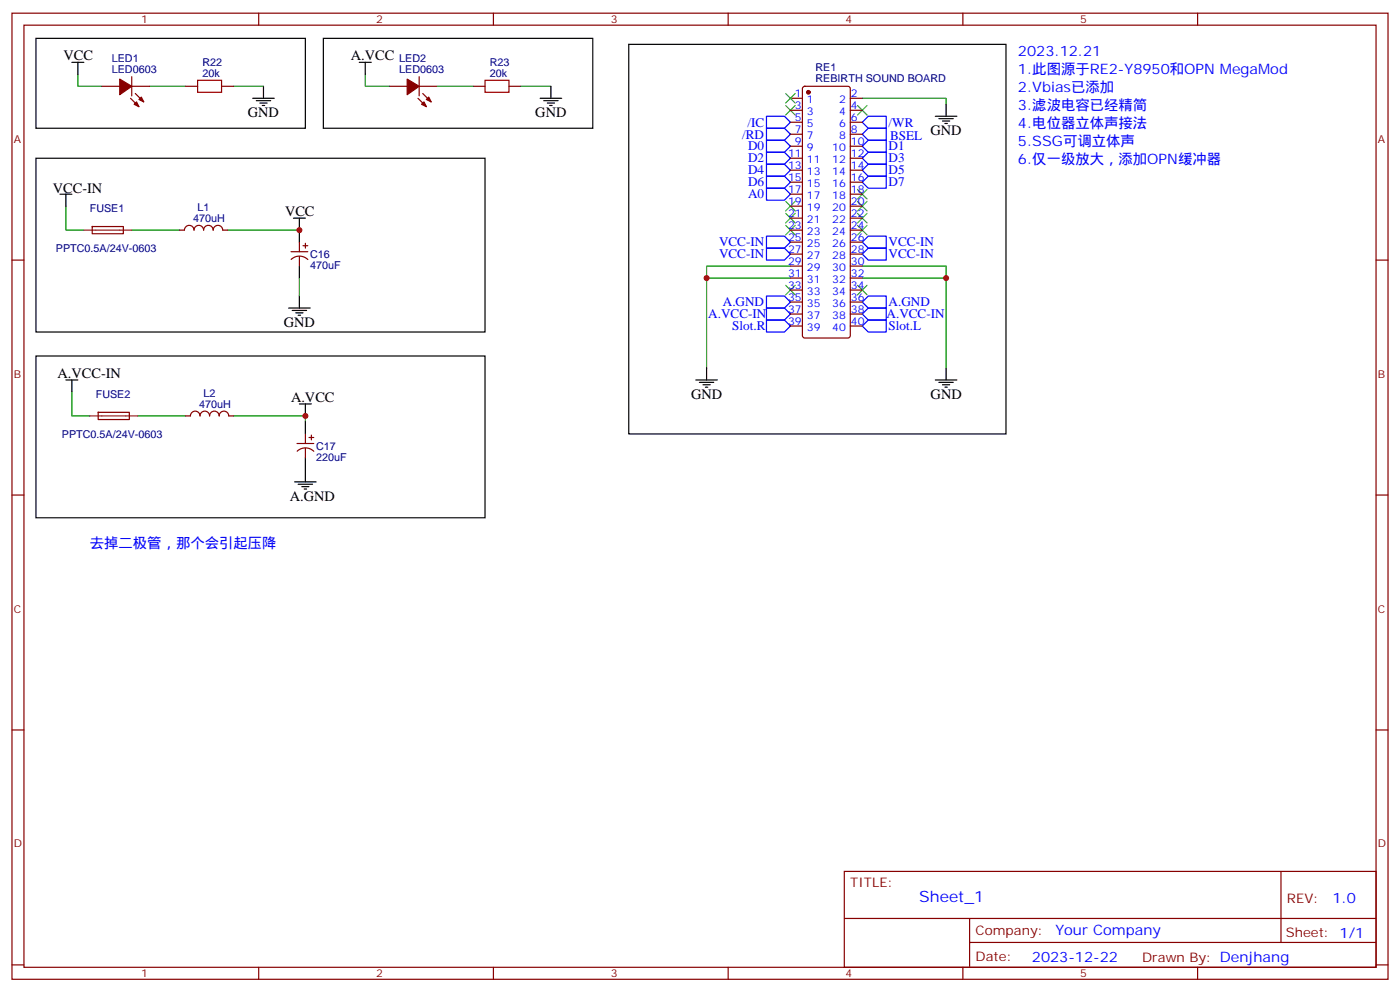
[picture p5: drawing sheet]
<svg xmlns="http://www.w3.org/2000/svg" width="412mm" height="292mm" viewBox="0 0 412 292" stroke-linecap="round" stroke-linejoin="round" font-family="sans-serif">
<g fill="none" stroke="#870000" stroke-width=".35">
<path d="M3.5 3.9h405.4v284.3h-405.4zM7.1 7.4h398.2v277.3h-398.2zM76.2 3.9v3.5M145.3 3.9v3.5M214.5 3.9v3.5M283.6 3.9v3.5M352.8 3.9v3.5M30 25.4h5.3M38.5 28.9l2.4 2.5M38.8 25.4h5.3M38.8 22.6v5.6M39.9 27.5l2.4 2.5"/>
<path d="M54.7 25.4h3.5M65.3 25.4h3.5M114.7 25.4h5.2M123.1 28.9l2.5 2.5M123.5 25.4h5.3M123.5 22.6v5.6M124.5 27.5l2.5 2.5M139.3 25.4h3.6M149.9 25.4h3.6M232.8 28.9h3.6M232.8 32.5h3.6M232.8 36h3.6"/>
<path d="M232.8 39.5h3.6M236.6 25.6l.5-.2h12.7l.5 .2 .2 .5v72.7l-.3 .5-.4 .2h-12.7l-.5-.3-.2-.4v-72.7zM250.5 28.9h3.5M250.5 32.5h3.5M250.5 36h3.5M250.5 39.5h3.5M232.8 43h3.6M232.8 46.6h3.6M232.8 50.1h3.6M232.8 53.6h3.6M232.8 57.1h3.6M250.5 43h3.5"/>
<path d="M250.5 46.6h3.5M250.5 50.1h3.5M250.5 53.6h3.5M250.5 57.1h3.5M3.5 76.6h3.6M27.2 66.7h9.1v2.1h-9.1zM52.9 67.7h1.4a1.41 1.41 0 0 1 1.4-1.4 1.41 1.41 0 0 1 1.4 1.4 1.41 1.41 0 0 1 1.5-1.4 1.41 1.41 0 0 1 1.4 1.4 1.41 1.41 0 0 1 1.4-1.4 1.41 1.41 0 0 1 1.4 1.4 1.41 1.41 0 0 1 1.4-1.4 1.41 1.41 0 0 1 1.4 1.4h1.4M85.7 74.1h5M85.8 76.4a3.5 3.5 0 0 1 4.9 0M88.2 71.3v2.8M88.2 75.5v2.8M89.3 72.3h1.4"/>
<path d="M90 71.6v1.4M232.8 78.3h3.6M232.8 74.8h3.6M232.8 71.3h3.6M232.8 67.7h3.6M232.8 60.7h3.6M232.8 64.2h3.6M250.5 78.3h3.5M250.5 74.8h3.5M250.5 71.3h3.5M250.5 67.7h3.5M250.5 60.7h3.5"/>
<path d="M250.5 64.2h3.5M405.3 76.6h3.6M232.8 96h3.6M232.8 92.4h3.6M232.8 88.9h3.6M232.8 85.4h3.6M232.8 81.8h3.6M250.5 96h3.5M250.5 92.4h3.5M250.5 88.9h3.5M250.5 85.4h3.5M250.5 81.8h3.5"/>
<path d="M28.9 121.4h9.2v2l-9.1 .1zM54.7 122.4h1.4a1.41 1.41 0 0 1 1.4-1.4 1.41 1.41 0 0 1 1.4 1.4 1.41 1.41 0 0 1 1.4-1.4 1.41 1.41 0 0 1 1.4 1.4 1.41 1.41 0 0 1 1.4-1.4 1.41 1.41 0 0 1 1.5 1.4 1.41 1.41 0 0 1 1.4-1.4 1.41 1.41 0 0 1 1.4 1.4h1.4M87.5 130.5h4.9M87.5 132.8a3.5 3.5 0 0 1 4.9 0M90 127.7v2.8M90 131.9v2.9M91 128.8h1.4M91.7 128.1v1.4M3.5 145.7h3.6M405.3 145.7h3.6M3.5 214.8h3.6M405.3 214.8h3.6"/>
<path d="M248.7 256.5h156.6v28.2h-156.6zM377.3 256.5v20.9M248.7 270.3h156.5M285.6 277.4h119.6M285.6 270.3v14.1M3.5 284h3.6M76.2 284.7v3.5M145.3 284.7v3.5M214.5 284.7v3.5M283.6 284.7v3.5M352.8 284.7v3.5M405.3 284h3.6"/>
</g>
<g fill="none" stroke="#3c3" stroke-width=".35">
<path d="M231.4 31l2.8 2.9M231.4 27.5l2.8 2.8M234.2 31l-2.8 2.9M234.2 27.5l-2.8 2.8M252.6 31l2.8 2.9M255.4 31l-2.8 2.9M231.4 59.3l2.8 2.8M234.2 59.3l-2.8 2.8M252.6 55.7l2.8 2.9M252.6 59.3l2.8 2.8M255.4 55.7l-2.8 2.9M255.4 59.3l-2.8 2.8"/>
<path d="M231.4 66.3l2.8 2.8M231.4 62.8l2.8 2.8M234.2 66.3l-2.8 2.8M234.2 62.8l-2.8 2.8M252.6 66.3l2.8 2.8M252.6 62.8l2.8 2.8M255.4 66.3l-2.8 2.8M255.4 62.8l-2.8 2.8M231.4 84l2.8 2.8M234.2 84l-2.8 2.8M252.6 84l2.8 2.8M255.4 84l-2.8 2.8"/>
</g>
<g fill="none" stroke="#00f" stroke-width=".35">
<path d="M225.8 37.7h5.3l1.7 1.8-1.7 1.8h-5.3zM225.8 34.2h5.3l1.7 1.8-1.7 1.7h-5.3zM255.8 34.2h5.3v3.5h-5.3l-1.8-1.7zM255.8 37.7h5.3v3.6h-5.3l-1.8-1.8zM225.8 55.4h5.3l1.7 1.7-1.7 1.8h-5.3zM225.8 51.9h5.3l1.7 1.7-1.7 1.8h-5.3zM225.8 48.3h5.3l1.7 1.8-1.7 1.8h-5.3zM225.8 44.8h5.3l1.7 1.8-1.7 1.7h-5.3zM225.8 41.3h5.3l1.7 1.7-1.7 1.8h-5.3zM255.8 51.9h5.3v3.5h-5.3l-1.8-1.8zM255.8 48.3h5.3v3.6h-5.3l-1.8-1.8zM255.8 44.8h5.3v3.5h-5.3l-1.8-1.7z"/>
<path d="M255.8 41.3h5.3v3.5h-5.3l-1.8-1.8zM225.8 73h5.3l1.7 1.8-1.7 1.8h-5.3zM225.8 69.5h5.3l1.7 1.8-1.7 1.7h-5.3zM255.8 73h5.3v3.6h-5.3l-1.8-1.8zM255.8 69.5h5.3v3.5h-5.3l-1.8-1.7zM225.8 94.2h5.3l1.7 1.8-1.7 1.7h-5.3zM225.8 90.7h5.3l1.7 1.7-1.7 1.8h-5.3zM225.8 87.1h5.3l1.7 1.8-1.7 1.8h-5.3zM254 92.4l1.8-1.7h5.3v3.5h-5.3zM254 96l1.8-1.8h5.3v3.5h-5.3zM255.8 87.1h5.3v3.6h-5.3l-1.8-1.8z"/>
</g>
<g fill="none" stroke="#000" stroke-width=".35">
<path d="M10.6 11.3h79.4v26.4h-79.4zM21.2 18.3h3.5M22.9 18.3v3.6M95.2 11.3h79.4v26.4h-79.4zM105.8 18.3h3.6M107.6 18.3v3.6M185.2 13.1h111.1v114.6h-111.1zM74.4 28.9h6.4M75.5 29.6h4.2M76.6 30.3h2.1M77.3 31h.7M77.6 25.4v3.5"/>
<path d="M159.1 28.9h6.4M160.2 29.6h4.2M161.2 30.3h2.1M161.9 31h.7M162.3 25.4v3.5M275.5 34.2h6.4M276.6 34.9h4.2M277.6 35.6h2.2M278.3 36.3h.7M278.7 30.7v3.5M10.6 46.6h132.3v51.1h-132.3zM17.6 57.1h3.6"/>
<path d="M19.4 57.1v3.6M86.4 64.2h3.6M88.2 64.2v7.1M88.2 78.3v3.5M85 90.7h6.4M86.1 91.4h4.2M87.1 92.1h2.2M87.8 92.8h.7M88.2 87.1v3.6M10.6 104.8h132.3v47.6h-132.3zM19.4 111.8h3.5M21.2 111.8v3.6"/>
<path d="M88.2 118.9h3.5M90 118.9v3.5M205 111.8h6.3M206 112.5h4.3M207.1 113.2h2.1M207.8 113.9h.7M208.1 108.3v3.5M275.5 111.8h6.4M276.6 112.5h4.2M277.6 113.2h2.2M278.3 113.9h.7M278.7 108.3v3.5"/>
<path d="M90 124.2v3.5M90 134.8v7M86.8 141.8h6.3M87.8 142.5h4.3M88.9 143.2h2.1M89.6 143.9h.7"/>
</g>
<g fill="none" stroke="#008700" stroke-width=".35">
<path d="M22.9 21.9v3.5h7.1M44.1 25.4h10.6M68.8 25.4h8.8M107.6 21.9v3.5h7.1M128.8 25.4h10.5M153.5 25.4h8.8M254 28.9h24.7v1.8M19.4 60.7v7h5.3M38.8 67.7h14.1M67 67.7h21.2M232.8 78.3h-24.7v30M254 78.3h24.7v30"/>
<path d="M88.2 81.8v5.3M208.1 81.8h24.7M254 81.8h24.7M21.2 115.4v7h5.3M40.6 122.4h14.1M68.8 122.4h21.2v1.8"/>
</g>
<path d="M58.2 23.6h7.1v3.6h-7.1zM142.9 23.6h7v3.6h-7z" fill="none" stroke="#a10000" stroke-width=".35"/>
<g fill="#870000" stroke="#870000" stroke-width=".35">
<path d="M35.3 23.3l3.5 2.1-3.5 2.5z"/>
<path d="M40.2 30l.7 1.4-1.4-.7z"/>
<path d="M40.9 29.3l.7-.7 .7 1.4z"/>
<path d="M119.9 23.3l3.6 2.1-3.6 2.5z"/>
<path d="M124.2 30.7l.7-.7 .7 1.4z"/>
<path d="M125.6 29.3l.7-.7 .7 1.4z"/>
<circle cx="238.1" cy="27.2" r=".53"/>
</g>
<path d="M24.7 67.7h14.1M26.5 122.4h14.1" fill="none" stroke="#8c2424" stroke-width=".35"/>
<g fill="#c00">
<circle cx="278.7" cy="81.8" r=".88"/>
<circle cx="208.1" cy="81.8" r=".88"/>
<circle cx="90" cy="122.4" r=".88"/>
<circle cx="88.2" cy="67.7" r=".88"/>
</g>
<text font-size="4.6" fill="#00f" x="270.8" y="265.5">Sheet_1</text>
<g font-size="4.2">
<text x="18.7" y="17.6">VCC</text>
<text x="103.4" y="17.6">A.VCC</text>
<text x="73" y="34.6">GND</text>
<text x="157.7" y="34.6">GND</text>
<text x="274.1" y="39.9">GND</text>
<text x="15.6" y="56.8">VCC-IN</text>
<text x="84" y="63.5">VCC</text>
<text x="83.6" y="96.3">GND</text>
<text x="16.9" y="111.1">A.VCC-IN</text>
<text x="85.7" y="118.2">A.VCC</text>
<text x="203.6" y="117.5">GND</text>
<text x="274.1" y="117.5">GND</text>
<text x="85.4" y="147.5">A.GND</text>
</g>
<g font-size="4.2" fill="#00f">
<text x="299.9" y="16.6">2023.12.21</text>
<text x="299.9" y="21.9">1.此图源于RE2-Y8950和OPN MegaMod</text>
<text x="299.9" y="27.2">2.Vbias已添加</text>
<text x="299.9" y="32.5">3.滤波电容已经精简</text>
<text x="299.9" y="37.7">4.电位器立体声接法</text>
<text x="299.9" y="43">5.SSG可调立体声</text>
<text x="299.9" y="48.3">6.仅一级放大，添加OPN缓冲器</text>
<text x="26.5" y="161.2">去掉二极管，那个会引起压降</text>
<text x="392.5" y="265.7">1.0</text>
<text x="310.9" y="275.3">Your Company</text>
<text x="304" y="283.1">2023-12-22</text>
</g>
<g font-size="3.9" fill="#00f">
<text x="218.6" y="40.8">/RD</text>
<text x="220.1" y="37.2">/IC</text>
<text x="261.8" y="37.2">/WR</text>
<text x="262.2" y="41.3">BSEL</text>
<text x="220.3" y="47.7">D2</text>
<text x="220.3" y="44.3">D0</text>
<text x="261.8" y="47.7">D3</text>
<text x="261.8" y="44.2">D1</text>
<text x="220.3" y="51.3">D4</text>
<text x="261.8" y="51.3">D5</text>
<text x="220.3" y="58.4">A0</text>
<text x="220.3" y="54.8">D6</text>
<text x="261.8" y="54.8">D7</text>
<text x="211.8" y="76">VCC-IN</text>
<text x="211.8" y="72.5">VCC-IN</text>
<text x="261.8" y="76">VCC-IN</text>
<text x="261.8" y="72.5">VCC-IN</text>
<text x="208.6" y="93.7">A.VCC-IN</text>
<text x="212.9" y="90.2">A.GND</text>
<text x="261.2" y="93.7">A.VCC-IN</text>
<text x="261.8" y="90.2">A.GND</text>
<text x="215.7" y="97.2">Slot.R</text>
<text x="261.8" y="97.3">Slot.L</text>
</g>
<g font-size="3.9" fill="#800">
<text x="250.5" y="261.1">TITLE:</text>
<text x="379.1" y="265.7">REV:</text>
<text x="287.4" y="275.3">Company:</text>
<text x="378.7" y="275.9">Sheet: 1/1</text>
<text x="287.4" y="282.9">Date:</text>
<text x="336.4" y="283">Drawn By: Denjhang</text>
</g>
<g font-size="3.2" fill="#800">
<text x="41.6" y="6.9">1</text>
<text x="110.8" y="6.9">2</text>
<text x="179.9" y="6.9">3</text>
<text x="249.1" y="6.9">4</text>
<text x="318.2" y="6.9">5</text>
<text x="4.1" y="42">A</text>
<text x="405.9" y="42">A</text>
<text x="4.1" y="111.1">B</text>
<text x="405.9" y="111.1">B</text>
<text x="4.1" y="180.3">C</text>
<text x="405.9" y="180.3">C</text>
<text x="4.1" y="249.4">D</text>
<text x="405.9" y="249.4">D</text>
<text x="41.6" y="287.7">1</text>
<text x="110.8" y="287.7">2</text>
<text x="179.9" y="287.7">3</text>
<text x="249.1" y="287.7">4</text>
<text x="318.2" y="287.7">5</text>
</g>
<g font-size="3.2" fill="#000080">
<text x="32.9" y="21.5">LED0603</text>
<text x="32.9" y="18.4">LED1</text>
<text x="59.6" y="22.6">20k</text>
<text x="59.6" y="19.4">R22</text>
<text x="117.6" y="21.5">LED0603</text>
<text x="117.6" y="18.4">LED2</text>
<text x="144.3" y="22.6">20k</text>
<text x="144.3" y="19.4">R23</text>
<text x="240.2" y="21">RE1</text>
<text x="240.2" y="24.2">REBIRTH SOUND BOARD</text>
<text x="26.4" y="62.5">FUSE1</text>
<text x="56.9" y="65.4">470uH</text>
<text x="58.1" y="62.1">L1</text>
<text x="16.5" y="74.2">PPTC0.5A/24V-0603</text>
<text x="91.4" y="75.9">C16</text>
<text x="91.4" y="79.1">470uF</text>
<text x="28.2" y="117.2">FUSE2</text>
<text x="59.9" y="116.7">L2</text>
<text x="58.6" y="120">470uH</text>
<text x="18.2" y="128.9">PPTC0.5A/24V-0603</text>
<text x="93.1" y="135.5">220uF</text>
<text x="93.1" y="132.4">C17</text>
</g>
<g font-size="3.2" fill="#00f">
<text x="234.2" y="28.6">1</text>
<text x="250.6" y="28.6">2</text>
<text x="234.2" y="32.1">3</text>
<text x="234.2" y="35.6">5</text>
<text x="237.7" y="30.3">1</text>
<text x="237.7" y="33.9">3</text>
<text x="247.1" y="33.9">4</text>
<text x="247.1" y="30.3">2</text>
<text x="250.6" y="35.6">6</text>
<text x="250.6" y="32.1">4</text>
<text x="234.2" y="39.2">7</text>
<text x="237.7" y="37.4">5</text>
<text x="237.7" y="40.9">7</text>
<text x="247.1" y="40.9">8</text>
<text x="247.1" y="37.4">6</text>
<text x="250.6" y="39.2">8</text>
<text x="232.2" y="46.2">11</text>
<text x="234.2" y="42.7">9</text>
<text x="237.7" y="44.4">9</text>
<text x="237.7" y="48">11</text>
<text x="245.1" y="48">12</text>
<text x="245.1" y="44.4">10</text>
<text x="250.6" y="46.2">12</text>
<text x="250.6" y="42.7">10</text>
<text x="232.2" y="49.7">13</text>
<text x="232.2" y="53.3">15</text>
<text x="237.7" y="51.5">13</text>
<text x="245.1" y="51.5">14</text>
<text x="250.6" y="53.3">16</text>
<text x="250.6" y="49.7">14</text>
<text x="232.2" y="56.8">17</text>
<text x="237.7" y="55">15</text>
<text x="237.7" y="58.6">17</text>
<text x="245.1" y="58.6">18</text>
<text x="245.1" y="55">16</text>
<text x="250.6" y="56.8">18</text>
<text x="232.2" y="60.3">19</text>
<text x="232.2" y="63.9">21</text>
<text x="237.7" y="62.1">19</text>
<text x="237.7" y="65.6">21</text>
<text x="245.1" y="65.6">22</text>
<text x="245.1" y="62.1">20</text>
<text x="250.6" y="63.9">22</text>
<text x="250.6" y="60.3">20</text>
<text x="232.2" y="67.4">23</text>
<text x="232.2" y="70.9">25</text>
<text x="237.7" y="69.1">23</text>
<text x="245.1" y="69.1">24</text>
<text x="250.6" y="70.9">26</text>
<text x="250.6" y="67.4">24</text>
<text x="232.2" y="74.4">27</text>
<text x="232.2" y="78">29</text>
<text x="237.7" y="72.7">25</text>
<text x="237.7" y="76.2">27</text>
<text x="245.1" y="76.2">28</text>
<text x="245.1" y="72.7">26</text>
<text x="250.6" y="78">30</text>
<text x="250.6" y="74.4">28</text>
<text x="232.2" y="81.5">31</text>
<text x="237.7" y="79.7">29</text>
<text x="237.7" y="83.3">31</text>
<text x="245.1" y="83.3">32</text>
<text x="245.1" y="79.7">30</text>
<text x="250.6" y="81.5">32</text>
<text x="232.2" y="85">33</text>
<text x="232.2" y="88.5">35</text>
<text x="237.7" y="86.8">33</text>
<text x="245.1" y="86.8">34</text>
<text x="250.6" y="88.5">36</text>
<text x="250.6" y="85">34</text>
<text x="232.2" y="92.1">37</text>
<text x="232.2" y="95.6">39</text>
<text x="237.7" y="90.3">35</text>
<text x="237.7" y="93.8">37</text>
<text x="245.1" y="93.8">38</text>
<text x="245.1" y="90.3">36</text>
<text x="250.6" y="95.6">40</text>
<text x="250.6" y="92.1">38</text>
<text x="237.7" y="97.4">39</text>
<text x="245.1" y="97.4">40</text>
</g>
</svg>
